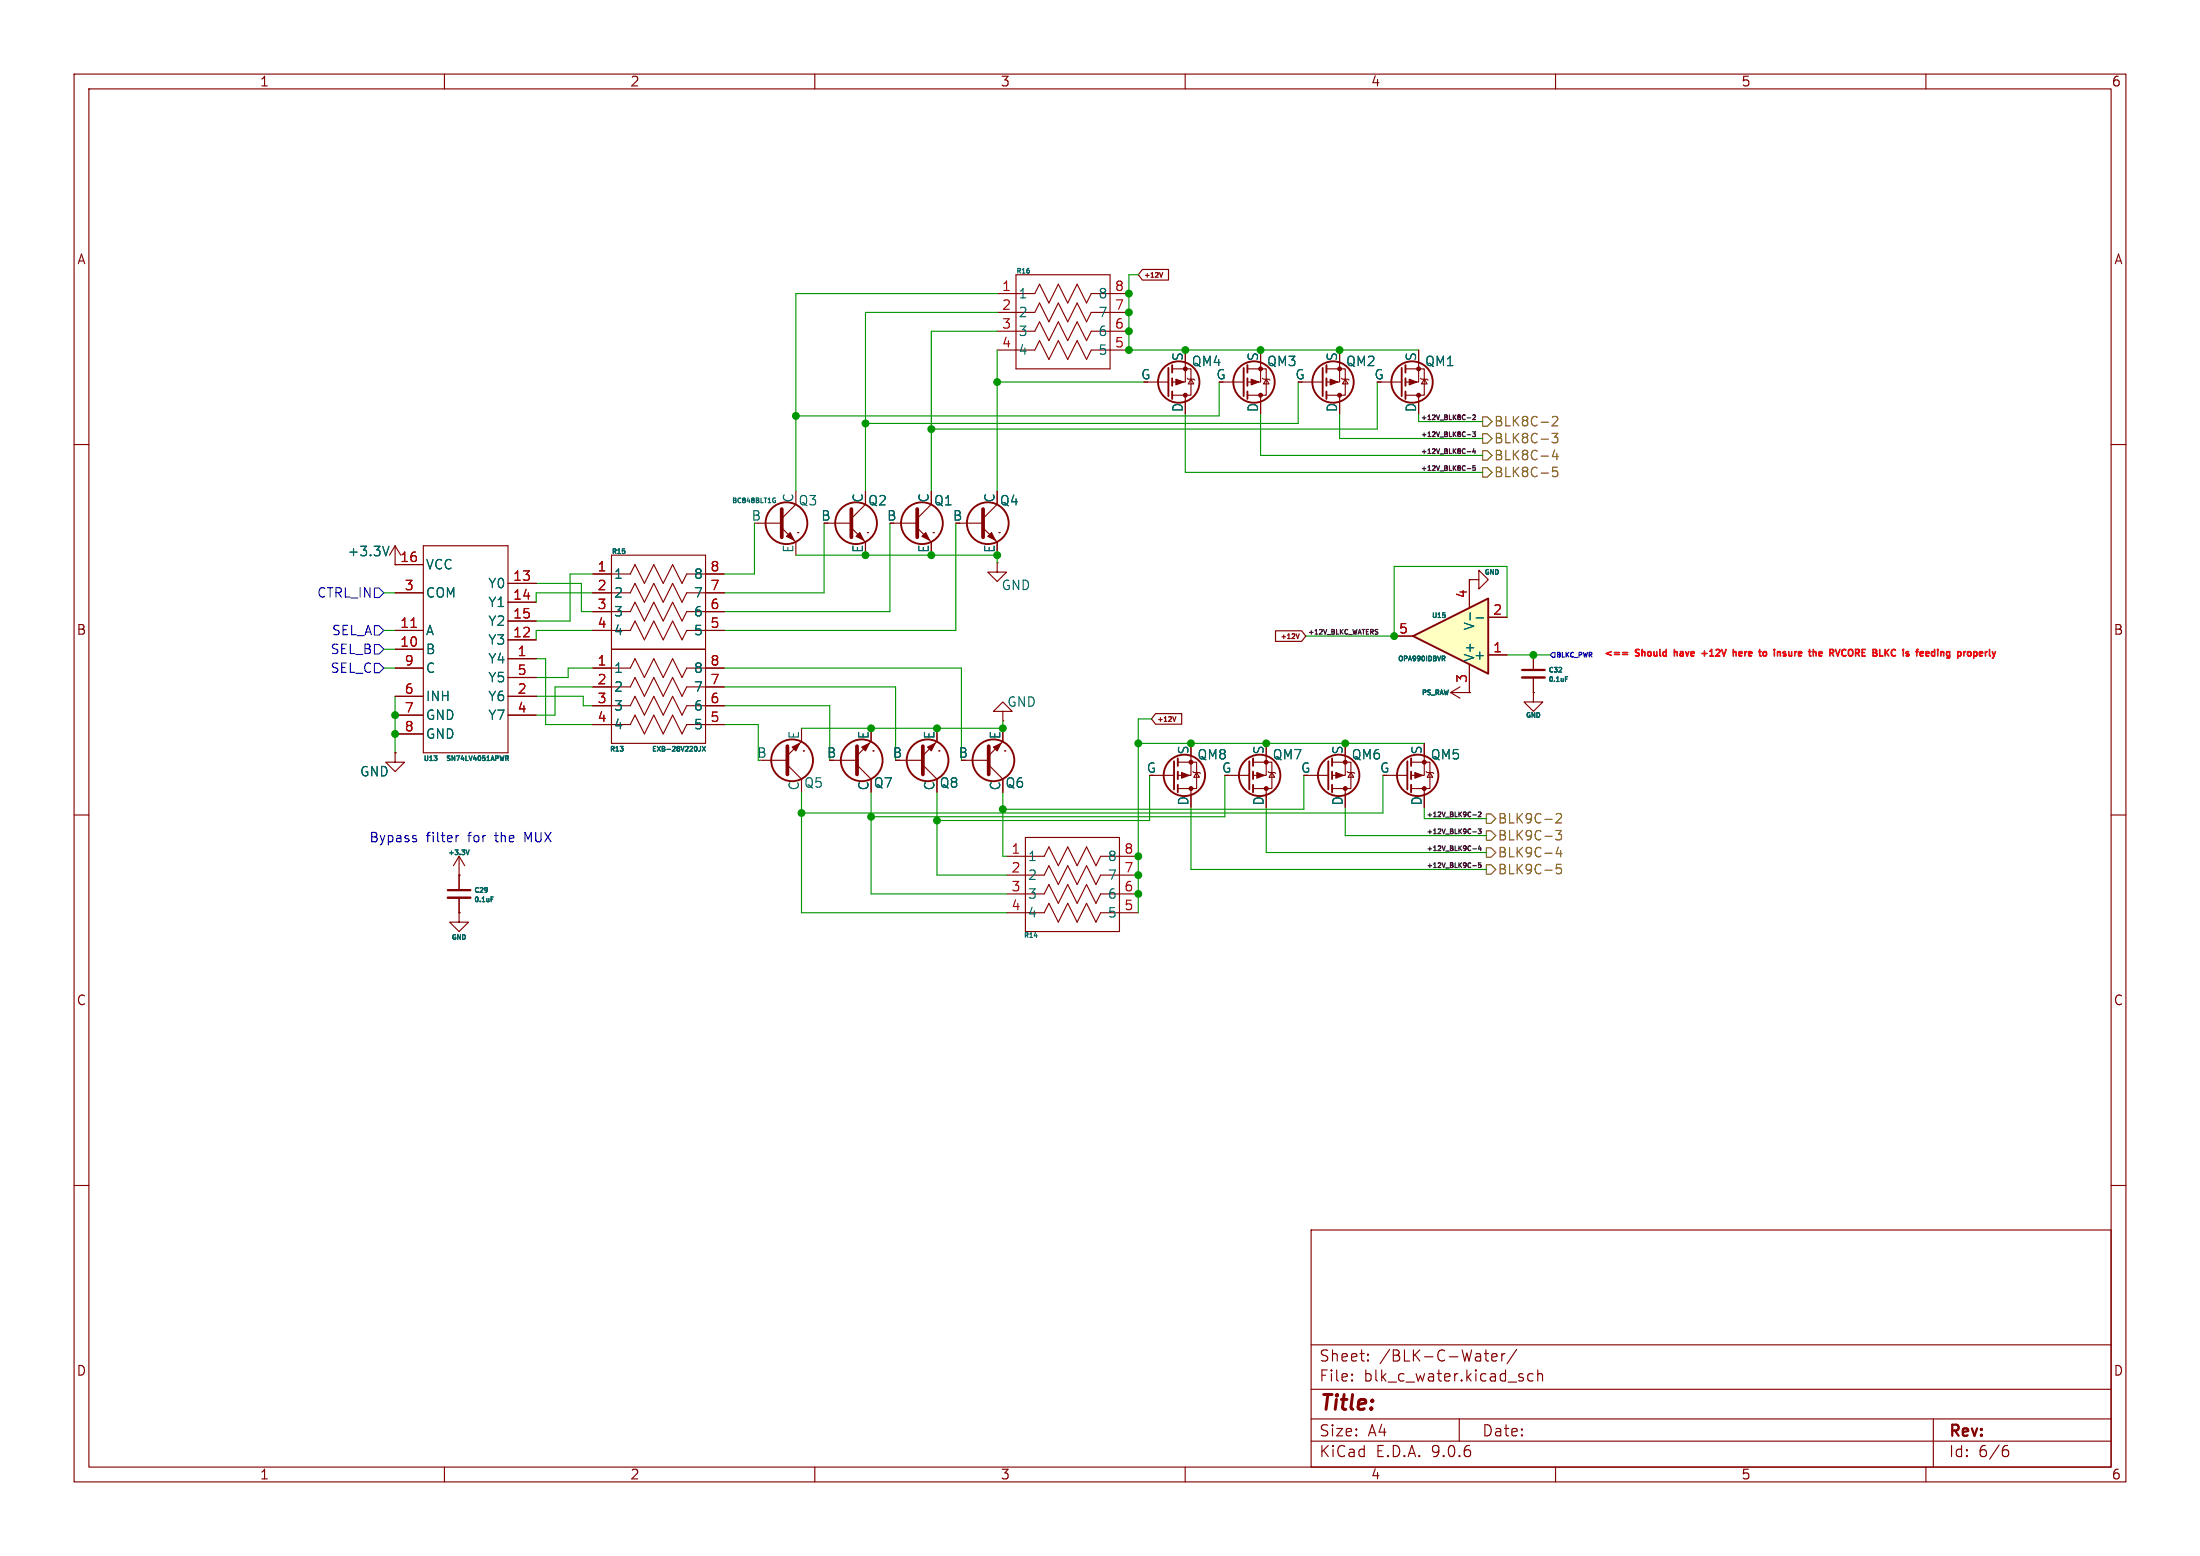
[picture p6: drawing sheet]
<svg xmlns="http://www.w3.org/2000/svg" width="297mm" height="210mm" viewBox="0 0 297 210" stroke-linecap="round" stroke-linejoin="round" font-family="sans-serif">
<g fill="none" stroke="#840000" stroke-width=".15">
<path d="M10 10h277v190h-277zM12 12h273v186h-273zM60 10v2M110 10v2M160 10v2M210 10v2M260 10v2M134.6 39.6h5.1l.6-1.2 1.3 2.5 1.3-2.5 1.2 2.5 1.3-2.5 1.3 2.5 .6-1.3h5.1M137.2 37.1h12.7v12.7h-12.7zM134.6 42.2h5.1l.6-1.3 1.3 2.5 1.3-2.5 1.2 2.5 1.3-2.5 1.3 2.5 .6-1.2h5.1M134.6 44.7h5.1l.6-1.3 1.3 2.6 1.3-2.6 1.2 2.6 1.3-2.6 1.3 2.6 .6-1.3h5.1M134.6 47.2h5.1l.6-1.2 1.3 2.5 1.3-2.5 1.2 2.5 1.3-2.5 1.3 2.5 .6-1.3h5.1"/>
<path d="M154.9 51.6h2.8M158.2 49.8h2.6v3.5h-2.6M160 49v2.6h-1.8M160 53.3v.8M160.3 51.1l.1 .1h.8l.1 .1M160.8 51.2l.4 .6h-.8zM165.1 51.6h2.8M168.4 49.8h2.5v3.5h-2.5M170.2 49v2.6h-1.8M170.2 53.3v.8M170.4 51.1l.2 .1h.7l.1 .1M170.9 51.2l.4 .6h-.7z"/>
<path d="M175.8 51.6h2.8M179.1 49.8h2.5v3.5h-2.5M180.8 49v2.6h-1.7M180.8 53.3v.8M181.1 51.1l.1 .1h.8l.1 .1M181.6 51.2l.4 .6h-.8zM186.4 51.6h2.8M189.7 49.8h2.6v3.5h-2.6M191.5 49v2.6h-1.8M191.5 53.3v.8M191.8 51.1l.1 .1h.8l.1 .1M192.3 51.2l.4 .6h-.8z"/>
<path d="M10 60h2M53.3 76.2h3.8M57.1 73.7h11.5v27.9h-11.5zM68.6 78.7h3.8M80 77.5h5.1l.6-1.3 1.3 2.5 1.3-2.5 1.2 2.5 1.3-2.5 1.3 2.5 .6-1.2h5.1M82.5 74.9h12.7v25.4h-12.7zM102.4 70.6h3.1M105.5 71.2l1.9 2M107.4 68.1l-1.9 1.9M107.7 71.9h.1M111.8 70.6h3.1M114.9 71.2l1.9 2"/>
<path d="M116.8 68.1l-1.9 1.9M117.1 71.9h.1M120.6 70.6h3.2M123.8 71.2l1.9 2M125.7 68.1l-1.9 1.9M126 71.9h.1M129.5 70.6h3.2M132.7 71.2l1.9 2M134.6 75.9v1.3h1.3l-1.3 1.3-1.3-1.3h1.3M134.6 75.9h.1M134.6 68.1l-1.9 1.9M134.9 71.9h.1"/>
<path d="M198.4 78.2h1.2v-1.2l1.3 1.2-1.3 1.3v-1.3M198.4 78.2h.1M285 60h2M53.3 90.2h3.8M53.3 87.6h3.8M53.3 80h3.8M53.3 85.1h3.8M53.3 94h3.8M53.3 96.5h3.8M53.3 99.1h3.8M68.6 94h3.8M68.6 96.5h3.8"/>
<path d="M68.6 81.3h3.8M68.6 83.8h3.8M68.6 86.4h3.8M68.6 88.9h3.8M68.6 91.4h3.8M80 90.2h5.1l.6-1.3 1.3 2.5 1.3-2.5 1.2 2.5 1.3-2.5 1.3 2.5 .6-1.2h5.1M80 92.7h5.1l.6-1.3 1.3 2.6 1.3-2.6 1.2 2.6 1.3-2.6 1.3 2.6 .6-1.3h5.1M80 95.3h5.1l.6-1.3 1.3 2.5 1.3-2.5 1.2 2.5 1.3-2.5 1.3 2.5 .6-1.2h5.1M80 97.8h5.1l.6-1.3 1.3 2.6 1.3-2.6 1.2 2.6 1.3-2.6 1.3 2.6 .6-1.3h5.1M80 85.1h5.1l.6-1.3 1.3 2.6 1.3-2.6 1.2 2.6 1.3-2.6 1.3 2.6 .6-1.3h5.1M80 80h5.1l.6-1.3 1.3 2.6 1.3-2.6 1.2 2.6 1.3-2.6 1.3 2.6 .6-1.3h5.1M80 82.6h5.1l.6-1.3 1.3 2.5 1.3-2.5 1.2 2.5 1.3-2.5 1.3 2.5 .6-1.2h5.1"/>
<path d="M82.5 87.6h12.7M135.4 96h1.3l-1.3-1.3-1.3 1.3h1.3v1.3M135.4 97.3h.1M207 93.5v1.2h1.3l-1.3 1.3-1.3-1.3h1.3M207 93.5h.1M207 88.4v2M207 91.4v2.1M10 110h2M103.1 102.6h3.2M106.3 103.3l1.9 1.9M108.2 100.1l-1.9 1.9M108.5 101.3h.1"/>
<path d="M112.5 102.6h3.2M115.7 103.3l1.9 1.9M117.6 100.1l-1.9 1.9M117.9 101.3h.1M121.4 102.6h3.2M124.6 103.3l1.9 1.9M126.5 100.1l-1.9 1.9M126.7 101.3h.1M130.3 102.6h3.2M133.5 103.3l1.9 1.9M135.4 100.1l-1.9 1.9M135.6 101.3h.1"/>
<path d="M135.9 115.6h5.1l.6-1.3 1.3 2.5 1.2-2.5 1.3 2.5 1.3-2.5 1.3 2.5 .6-1.2h5.1M135.9 118.1h5.1l.6-1.3 1.3 2.6 1.2-2.6 1.3 2.6 1.3-2.6 1.3 2.6 .6-1.3h5.1M138.4 113h12.7v12.7h-12.7zM176.5 104.6h2.8M179.8 102.9h2.6v3.5h-2.6M181.6 102.1v2.5h-1.8M181.6 106.4v.8M181.9 104.1l.1 .2h.8l.1 .1M182.4 104.3l.4 .6h-.8zM285 110h2M135.9 120.7h5.1l.6-1.3 1.3 2.5 1.2-2.5 1.3 2.5 1.3-2.5 1.3 2.5 .6-1.2h5.1M135.9 123.2h5.1l.6-1.3 1.3 2.6 1.2-2.6 1.3 2.6 1.3-2.6 1.3 2.6 .6-1.3h5.1"/>
<path d="M10 160h2M177 166h108v32h-108zM285 160h2M60 198v2M110 198v2M160 198v2M177 194.5h108M177 191.5h108M177 187.5h108M177 181.5h108M182.5 186.3h.1l-.1 .1M182.5 186.3v.1"/>
<path d="M182.5 185.5v.1M182.5 185.5h.1l-.1 .1M184.7 183.6v.1M184.7 183.6h-.1l.1 .1M184.7 182.8v.1M184.7 182.8h-.1l.1 .1M197 191.5v3M200.4 182.7h.6M200.6 182.2v1.3l.1 .1 .3 .1M201.4 183.2l.7-.1-.1-.3-.4-.1-.2 .2 .1 .7 .1 .1 .4-.1M202.7 182.7v1M203.2 182.7l-.3 .1-.2 .2"/>
<path d="M204.7 182.1l-1.2 2M207 185.5l-.5-.1-.3 .3v.4l.2 .2 .1 .1 .5-.1M207.6 185.5a.37 .37 0 0 1 .6 .1v.8M207.6 184.9v1.5M210 198v2M260 198v2M261 191.5v6.5M270.6 195.7h.4l.2 .3-.1 .5-.2 .1h-.3M271 195.1l-.4 .1"/>
</g>
<path d="M105.5 68.7v3.8M114.9 68.7v3.8M123.8 68.7v3.8M132.7 68.7v3.8M106.3 100.7v3.8M115.7 100.7v3.8M124.6 100.7v3.8M133.5 100.7v3.8" fill="none" stroke="#840000" stroke-width=".51"/>
<g fill="none" stroke="#840000" stroke-width=".25">
<path d="M157.7 49.7v3.8M158.2 49.3v1M158.2 51.1v1M158.2 52.8v1M167.9 49.7v3.8M168.4 49.3v1M168.4 51.1v1M168.4 52.8v1M178.6 49.7v3.8M179.1 49.3v1M179.1 51.1v1M179.1 52.8v1"/>
<path d="M189.2 49.7v3.8M189.7 49.3v1M189.7 51.1v1M189.7 52.8v1M179.3 102.7v3.9M179.8 102.4v1M179.8 104.1v1.1M179.8 105.9v1"/>
<circle cx="159.1" cy="51.6" r="2.79"/>
<circle cx="169.3" cy="51.6" r="2.79"/>
<circle cx="180" cy="51.6" r="2.79"/>
<circle cx="190.6" cy="51.6" r="2.79"/>
<circle cx="106.2" cy="70.6" r="2.82"/>
<circle cx="115.6" cy="70.6" r="2.82"/>
<circle cx="124.5" cy="70.6" r="2.82"/>
<circle cx="133.3" cy="70.6" r="2.82"/>
<circle cx="106.9" cy="102.6" r="2.82"/>
<circle cx="116.3" cy="102.6" r="2.82"/>
<circle cx="125.2" cy="102.6" r="2.82"/>
<circle cx="134.1" cy="102.6" r="2.82"/>
<circle cx="180.7" cy="104.6" r="2.79"/>
</g>
<g fill="#840000" stroke="#840000" stroke-width=".15">
<path d="M116.1 71.9l.5 1-1-.5z"/>
<path d="M158.7 51.2l1.1 .4-1.1 .3z"/>
<path d="M124.5 72.4l.5-.5 .5 1z"/>
<path d="M133.3 72.4l.6-.5 .5 1z"/>
<path d="M168.9 51.2l1 .4-1 .3z"/>
<path d="M125.2 100.8l1-.5-.5 1z"/>
<path d="M116.3 100.8l1-.5-.5 1z"/>
<path d="M106.9 100.8l1-.5-.5 1z"/>
<path d="M134.1 100.8l1-.5-.5 1z"/>
<path d="M106.2 72.4l.5-.5 .5 1z"/>
<path d="M180.3 104.3l1.1 .3-1.1 .4z"/>
<path d="M190.2 51.2l1.1 .4-1.1 .3z"/>
<path d="M179.6 51.2l1 .4-1 .3z"/>
<circle cx="160" cy="53.3" r=".25"/>
<circle cx="160" cy="49.8" r=".25"/>
<circle cx="170.2" cy="53.3" r=".25"/>
<circle cx="170.2" cy="49.8" r=".25"/>
<circle cx="181.6" cy="106.4" r=".25"/>
<circle cx="181.6" cy="102.9" r=".25"/>
<circle cx="191.5" cy="53.3" r=".25"/>
<circle cx="191.5" cy="49.8" r=".25"/>
<circle cx="180.8" cy="53.3" r=".25"/>
<circle cx="180.8" cy="49.8" r=".25"/>
</g>
<g fill="none" stroke="#006464" stroke-width=".15">
<path d="M104.4 67.2h.3M104.6 67.6h.1v.2h-.3M210.4 90.7h.4M210.8 90.1v.2M211.3 91.6h.2M211.3 91.3h.3M58.6 102h.4l-.2 .3M59 102.3v.3M68.3 102h.2l.1 .1v.2h-.3M68.4 102.3l.2 .3M94.6 100.7l-.1 .6-.2 .1M94.8 100.7l.4 .7"/>
<path d="M95.2 100.7l-.4 .7M139.6 126.3h.4"/>
</g>
<path d="M55.5 84.7h.7" fill="none" stroke="#a90000" stroke-width=".15"/>
<path d="M205.5 90.4h3" fill="none" stroke="#840000" stroke-width=".3"/>
<path d="M205.5 91.4h3" fill="none" stroke="#840000" stroke-width=".33"/>
<path d="M190.8 85.9l10.1-5.1v10.1z" fill="#ffffc2"/>
<g fill="none" stroke="#840000" stroke-width=".25">
<path d="M190.8 85.9l10.1-5.1v10.1zM158.5 102.7v3.9M159 102.4v1M159 104.1v1.1M159 105.9v1M168.7 102.7v3.9M169.2 102.4v1M169.2 104.1v1.1M169.2 105.9v1M190 102.7v3.9M190.5 102.4v1M190.5 104.1v1.1"/>
<path d="M190.5 105.9v1"/>
<circle cx="159.9" cy="104.6" r="2.79"/>
<circle cx="170.1" cy="104.6" r="2.79"/>
<circle cx="191.4" cy="104.6" r="2.79"/>
</g>
<g fill="none" stroke="#840000" stroke-width=".15">
<path d="M53.3 76.2h.1M53.3 73.7l-.7 1.2M53.3 73.7l.8 1.2M53.3 73.7v2.5M53.3 76.2h3.8M68.6 78.7h3.8M80 77.5h2.5M95.2 77.5h2.6M198.4 78.2h.1M198.4 78.2v3.8M53.3 90.2h3.8M53.3 80h3.8"/>
<path d="M53.3 85.1h3.8M53.3 87.6h3.8M53.3 94h3.8M53.3 96.5h3.8M53.3 99.1h3.8M68.6 94h3.8M68.6 96.5h3.8M68.6 81.3h3.8M68.6 83.8h3.8M68.6 86.4h3.8M68.6 88.9h3.8M68.6 91.4h3.8"/>
<path d="M80 90.2h2.5M80 92.7h2.5M80 95.3h2.5M80 97.8h2.5M80 80h2.5M80 82.6h2.5M80 85.1h2.5M95.2 90.2h2.6M95.2 92.7h2.6M95.2 95.3h2.6M95.2 97.8h2.6M95.2 80h2.6"/>
<path d="M95.2 82.6h2.6M95.2 85.1h2.6M188.2 85.9h2.6M195.8 93.5l1.3 .7M195.8 93.5h2.6M197.1 92.7l-1.3 .8M198.4 93.5h.1M198.4 89.7v3.8M200.9 88.4h2.6M200.9 83.3h2.6M207 93.5h.1M207 88.4v2"/>
<path d="M207 91.4v2.1M53.3 101.6v1.3h1.3l-1.3 1.2-1.2-1.2h1.2M53.3 101.6h.1M62 118.1h.1M62 115.6l-.8 1.2M62 115.6l.7 1.2M62 115.6v4.5M155.7 104.6h2.8M159 102.9h2.5v3.5h-2.5M160.8 102.1v2.5h-1.8M160.8 106.4v.8M161 104.1l.2 .2h.7l.2 .1"/>
<path d="M161.5 104.3l.4 .6h-.7zM165.9 104.6h2.8M169.2 102.9h2.5v3.5h-2.5M170.9 102.1v2.5h-1.7M170.9 106.4v.8M171.2 104.1l.1 .2h.8l.1 .1M171.7 104.3l.4 .6h-.8zM187.2 104.6h2.8M190.5 102.9h2.5v3.5h-2.5M192.3 102.1v2.5h-1.8M192.3 106.4v.8M192.5 104.1l.2 .2h.7l.1 .1"/>
<path d="M193 104.3l.4 .6h-.7zM62 123.2v1.3h1.2l-1.2 1.2-1.3-1.2h1.3M62 123.2h.1M62 121.2v2"/>
</g>
<g fill="none" stroke="#006464" stroke-width=".15">
<path d="M52.5 73.7l-.4 1.3M194.7 88.6h.2l.2 .1-.1 .2h-.3M194.9 88.9l.2 .3M195.1 83v.3M198.5 82.7v1M199.3 83.4h1M210.4 90.7h.4M210.8 90.1v.2M211.3 91.6h.2M211.3 91.3h.3M58.6 102h.4l-.2 .3M59 102.3v.3"/>
<path d="M62.9 114.7l.2 .6 .2-.6M68.3 102h.2l.1 .1v.2h-.3M68.4 102.3l.2 .3M94.6 100.7l-.1 .6-.2 .1M94.8 100.7l.4 .7M95.2 100.7l-.4 .7M66.3 121.4h.2M66.3 121.1h.3"/>
</g>
<path d="M60.5 120.1h3" fill="none" stroke="#840000" stroke-width=".3"/>
<path d="M60.5 121.2h3" fill="none" stroke="#840000" stroke-width=".33"/>
<g fill="#840000" stroke="#840000" stroke-width=".15">
<path d="M191 104.3l1 .3-1 .4z"/>
<path d="M159.5 104.3l1 .3-1 .4z"/>
<path d="M169.7 104.3l1 .3-1 .4z"/>
<circle cx="192.3" cy="106.4" r=".25"/>
<circle cx="192.3" cy="102.9" r=".25"/>
<circle cx="160.8" cy="106.4" r=".25"/>
<circle cx="160.8" cy="102.9" r=".25"/>
<circle cx="170.9" cy="106.4" r=".25"/>
<circle cx="170.9" cy="102.9" r=".25"/>
</g>
<path d="M50.5 79.4h.7l.6 .6-.6 .6h-.7zM50.5 87h.7l.6 .6-.6 .7h-.7zM50.5 84.5h.7l.6 .6-.6 .6h-.7zM50.5 89.5h.7l.6 .7-.6 .6h-.7z" fill="none" stroke="#010cff" stroke-width=".15"/>
<path d="M209.6 88.1h.3v.6h-.3l-.3-.3z" fill="none" stroke="#0500ff" stroke-width=".16"/>
<g fill="none" stroke="#725600" stroke-width=".15">
<path d="M200.2 58.5h.6l.6 .7-.6 .6h-.6zM200.2 56.3h.6l.6 .6-.6 .6h-.6zM209.5 58.5h.8l-.4 .5 .3 .1v.5l-.1 .2h-.4l-.2-.2M209.6 56.3l.2-.1h.3l.1 .1 .1 .3-.1 .1-.7 .8h.8M200.2 63.1h.6l.6 .7-.6 .6h-.6zM200.2 60.8h.6l.6 .7-.6 .6h-.6zM209.9 60.7l-.3 .9h.8M210.2 61.2v.8M210.2 63.1h-.6v.6l.2-.2 .4 .1 .1 .2-.1 .4-.1 .1h-.3l-.2-.1M200.7 109.9h.6l.6 .6-.6 .6h-.6zM200.7 112.1h.6l.6 .7-.6 .6h-.6zM200.7 114.4h.6l.6 .7-.6 .6h-.6z"/>
<path d="M200.7 116.7h.6l.6 .6-.6 .7h-.6zM210 112.1h.8l-.4 .5 .3 .1v.5l-.1 .2h-.4l-.2-.2M210.1 109.9l.2-.1h.3l.1 .1 .1 .3-.1 .1-.7 .8h.8M210.4 114.3l-.3 .9h.8M210.7 114.8v.8M210.7 116.7h-.6v.6l.2-.2 .4 .1 .1 .2-.1 .4-.1 .1h-.3l-.2-.1"/>
</g>
<path d="M154.2 36.4h3.6v1.4h-3.6l-.5-.7zM157 36.8l-.2 .6M156 96.3h3.5v1.4h-3.5l-.6-.7zM158.7 96.7l-.2 .7M172.2 85.1h3.5l.6 .8-.6 .7h-3.5zM175 85.5l.2 .7 .2-.7" fill="none" stroke="#840000" stroke-width=".16"/>
<g fill="none" stroke="#0f0f0f" stroke-width=".15">
<path d="M198.1 58.7h.5M198.1 56.4h.5M198.8 58.3h.4l-.2 .2 .2 .1v.3h-.4M198.8 56.1l.3-.1 .1 .2-.4 .4h.4M198.1 61h.5M198.1 63.3h.5M199 60.5l-.2 .5h.4M199.1 60.8v.4M199.2 62.9h-.3l-.1 .3 .3-.1 .1 .3h-.4M185.9 85h.1M185.9 85.3v.3M198.8 116.8h.5"/>
<path d="M198.8 114.6h.5M198.8 110h.5M198.8 112.3h.5M199.6 111.9h.3l-.2 .2 .2 .1v.3h-.3M199.6 109.7l.2-.1 .1 .2-.3 .4h.3M199.7 114.1l-.1 .5h.4M199.9 114.4v.4M199.9 116.5h-.3v.3l.3-.1v.3h-.3"/>
</g>
<g fill="none" stroke="#009600" stroke-width=".15">
<path d="M134.6 39.6h-27.2v26.7M153.7 37.1h-1.3v10.1h39.1M134.6 47.2v19.1M134.6 51.6h19.8M134.6 42.2h-17.8v24.1M134.6 44.7h-8.9v21.6M160 55.9v7.9h40.2M164.6 51.6v4.5h-57.2M170.2 55.9v5.6h30M175.3 51.6v5.6h-58.5M180.8 55.9v3.3h19.4M185.9 51.6v6.3h-60.2"/>
<path d="M191.5 56.9h8.7M72.4 78.7h6.1v3.9h1.5M80 77.5h-3v6.3h-4.6M101.9 70.6v6.9h-4.1M107.4 74.9h27.2v1M111.3 70.6v9.4h-13.5M120.1 70.6v12h-22.3M129 70.6v14.5h-31.2M51.8 90.2h1.5M51.8 85.1h1.5M51.8 87.6h1.5M51.8 80h1.5"/>
<path d="M53.3 94v7.6M72.4 88.9h1.3v8.9h6.3M72.4 94h6.3v1.3h1.3M80 90.2h-3.3v1.2h-4.3M80 85.1h-7.6v1.3M80 92.7h-5.1v3.8h-2.5M80 80h-7.6v1.3M97.8 90.2h32v12.4M97.8 97.8h4.6v4.8M97.8 92.7h23.1v9.9M97.8 95.3h14.2v7.3M135.4 97.3v1h-27.2"/>
<path d="M155.4 97h-1.7v26.2M203.5 83.3v-6.8h-15.3v9.4h-11.9M203.5 88.4h5.8M108.2 106.9v16.3h27.7M117.6 106.9v13.8h18.3M126.5 106.9v11.2h9.4M135.4 106.9v8.7h.5M153.7 100.3h38.6M155.2 104.6v6.1h-28.7M160.8 109v8.3h39.9M165.4 104.6v5.6h-47.8M170.9 109v6.1h29.8"/>
<path d="M176 104.6v4.6h-40.6M181.6 109v3.8h19.1M186.7 104.6v5.1h-78.5M192.3 109v1.5h8.4"/>
</g>
<path d="M56.1 113.2l.1 .2-.1 .2M56.1 112.8h.1M61.6 112.8v.8M61.9 112.8h-.2l-.1 .2" fill="none" stroke="#0000c2" stroke-width=".15"/>
<g fill="none" stroke="#ff030a" stroke-width=".22">
<path d="M219.1 88.1h.6M219.1 88.3h.6M226 87.7v.8M226.3 87.9l-.3 .1M229.8 88.2h.6M230.1 87.9v.6M234 88h.3l.1 .5M235.2 88.1l-.1-.2-.3 .2v.4h.3M235.2 88.2h-.4M241.1 88.3v.2M241.5 87.9v.5l.2 .1M249.6 87.8l.1-.1a.3 .3 0 0 1 .4 .2v.3a.3 .3 0 0 1-.3 .4 .3 .3 0 0 1-.3-.4z"/>
<path d="M261.1 87.9h-.2l-.1 .2v.4h.3M262.8 88.4l.2 .1h.2M263.2 88l-.2-.1-.2 .2M263.2 87.9v.8l-.2 .1h-.2M268.6 87.7v.7l.1 .1M269 87.9l.2 .6M269.2 88.5l-.2 .3M269.4 87.9l-.2 .6"/>
</g>
<path d="M55.5 84.7h.7" fill="none" stroke="#a90000" stroke-width=".15"/>
<g fill="#009600" stroke="#009600" stroke-width=".15">
<circle cx="107.4" cy="56.1" r=".46"/>
<circle cx="116.8" cy="57.2" r=".46"/>
<circle cx="134.6" cy="74.9" r=".46"/>
<circle cx="125.7" cy="57.9" r=".46"/>
<circle cx="116.8" cy="74.9" r=".46"/>
<circle cx="117.6" cy="110.2" r=".46"/>
<circle cx="108.2" cy="109.7" r=".46"/>
<circle cx="126.5" cy="110.7" r=".46"/>
<circle cx="135.4" cy="109.2" r=".46"/>
<circle cx="135.4" cy="98.3" r=".46"/>
<circle cx="117.6" cy="98.3" r=".46"/>
<circle cx="126.5" cy="98.3" r=".46"/>
<circle cx="125.7" cy="74.9" r=".46"/>
<circle cx="134.6" cy="51.6" r=".46"/>
<circle cx="153.7" cy="100.3" r=".46"/>
<circle cx="153.7" cy="115.6" r=".46"/>
<circle cx="152.4" cy="44.7" r=".46"/>
<circle cx="152.4" cy="47.2" r=".46"/>
<circle cx="170.2" cy="47.2" r=".46"/>
<circle cx="160" cy="47.2" r=".46"/>
<circle cx="180.8" cy="47.2" r=".46"/>
<circle cx="152.4" cy="39.6" r=".46"/>
<circle cx="152.4" cy="42.2" r=".46"/>
<circle cx="53.3" cy="96.5" r=".46"/>
<circle cx="53.3" cy="99.1" r=".46"/>
<circle cx="170.9" cy="100.3" r=".46"/>
<circle cx="160.8" cy="100.3" r=".46"/>
<circle cx="153.7" cy="118.1" r=".46"/>
<circle cx="153.7" cy="120.7" r=".46"/>
<circle cx="181.6" cy="100.3" r=".46"/>
<circle cx="207" cy="88.4" r=".46"/>
<circle cx="188.2" cy="85.9" r=".46"/>
</g>
<text font-size="2.8" fill="#840000" x="178" y="190.9">Title:</text>
<g font-size="2.1" fill="#840000">
<text x="178" y="184">Sheet:</text>
<text x="186.2" y="184">/BLK-C-Water/</text>
<text x="178" y="186.7">File:</text>
<text x="184.1" y="186.7">blk_c_water.kicad_sch</text>
<text x="178" y="196.9">KiCad</text>
<text x="178" y="194.1">Size:</text>
<text x="184.7" y="194.1">A4</text>
<text x="185.7" y="196.9">E.D.A.</text>
<text x="193.3" y="196.9">9.0.6</text>
<text x="200" y="194.1">Date:</text>
<text x="263" y="194.3">Rev:</text>
<text x="263" y="196.9">Id:</text>
<text x="267.1" y="196.9">6/6</text>
</g>
<g font-size="1.8" fill="#840000">
<text x="35" y="11.9">1</text>
<text x="85" y="11.9">2</text>
<text x="135" y="11.9">3</text>
<text x="185" y="11.9">4</text>
<text x="235" y="11.9">5</text>
<text x="285" y="11.9">6</text>
<text x="10.3" y="35.9">A</text>
<text x="285.3" y="35.9">A</text>
<text x="10.3" y="85.9">B</text>
<text x="285.3" y="85.9">B</text>
<text x="10.3" y="135.9">C</text>
<text x="285.3" y="135.9">C</text>
<text x="10.3" y="185.9">D</text>
<text x="285.3" y="185.9">D</text>
<text x="35" y="199.9">1</text>
<text x="85" y="199.9">2</text>
<text x="135" y="199.9">3</text>
<text x="185" y="199.9">4</text>
<text x="235" y="199.9">5</text>
<text x="285" y="199.9">6</text>
</g>
<g font-size="1.8" fill="#a90000">
<text x="135.2" y="39.4">1</text>
<text x="135.2" y="41.9">2</text>
<text x="150.4" y="39.4">8</text>
<text x="150.4" y="41.9">7</text>
<text x="135.2" y="44.5">3</text>
<text x="135.2" y="47">4</text>
<text x="150.4" y="44.5">6</text>
<text x="150.4" y="47">5</text>
<text x="53.9" y="75.9">16</text>
<text x="80.6" y="77.2">1</text>
<text x="95.8" y="77.2">8</text>
<text x="54.5" y="79.8">3</text>
<text x="69.2" y="78.5">13</text>
<text x="69.2" y="81">14</text>
<text x="69.2" y="83.6">15</text>
<text x="80.6" y="79.8">2</text>
<text x="80.6" y="82.3">3</text>
<text x="95.8" y="79.8">7</text>
<text x="95.8" y="82.3">6</text>
<text x="198.1" y="80.8" transform="rotate(-90 198.1 80.8)">4</text>
<text x="201.5" y="83.1">2</text>
<text x="53.9" y="84.8">11</text>
<text x="53.9" y="87.4">10</text>
<text x="54.5" y="89.9">9</text>
<text x="69.2" y="86.1">12</text>
<text x="69.8" y="88.6">1</text>
<text x="80.6" y="89.9">1</text>
<text x="80.6" y="84.8">4</text>
<text x="95.8" y="89.9">8</text>
<text x="95.8" y="84.8">5</text>
<text x="188.8" y="85.6">5</text>
<text x="201.5" y="88.1">1</text>
<text x="54.5" y="93.7">6</text>
<text x="69.8" y="91.2">5</text>
<text x="69.8" y="93.7">2</text>
<text x="80.6" y="92.5">2</text>
<text x="80.6" y="95">3</text>
<text x="95.8" y="92.5">7</text>
<text x="95.8" y="95">6</text>
<text x="198.1" y="92.3" transform="rotate(-90 198.1 92.3)">3</text>
<text x="54.5" y="96.3">7</text>
<text x="54.5" y="98.8">8</text>
<text x="69.8" y="96.3">4</text>
<text x="80.6" y="97.5">4</text>
<text x="95.8" y="97.5">5</text>
<text x="136.5" y="115.3">1</text>
<text x="136.5" y="117.9">2</text>
<text x="151.7" y="115.3">8</text>
<text x="151.7" y="117.9">7</text>
<text x="136.5" y="120.4">3</text>
<text x="136.5" y="122.9">4</text>
<text x="151.7" y="120.4">6</text>
<text x="151.7" y="122.9">5</text>
</g>
<g font-size="1.8" fill="#006464">
<text x="137.4" y="40.5">1</text>
<text x="148.2" y="40.5">8</text>
<text x="137.4" y="43">2</text>
<text x="137.4" y="45.6">3</text>
<text x="148.2" y="43">7</text>
<text x="148.2" y="45.6">6</text>
<text x="137.4" y="48.1">4</text>
<text x="148.2" y="48.1">5</text>
<text x="153.9" y="51.3">G</text>
<text x="159.8" y="48.8" transform="rotate(-90 159.8 48.8)">S</text>
<text x="160.8" y="49.6">QM4</text>
<text x="164.1" y="51.3">G</text>
<text x="169.9" y="48.8" transform="rotate(-90 169.9 48.8)">S</text>
<text x="171" y="49.6">QM3</text>
<text x="174.8" y="51.3">G</text>
<text x="180.6" y="48.8" transform="rotate(-90 180.6 48.8)">S</text>
<text x="181.6" y="49.6">QM2</text>
<text x="185.4" y="51.3">G</text>
<text x="191.3" y="48.8" transform="rotate(-90 191.3 48.8)">S</text>
<text x="192.3" y="49.6">QM1</text>
<text x="159.8" y="55.7" transform="rotate(-90 159.8 55.7)">D</text>
<text x="169.9" y="55.7" transform="rotate(-90 169.9 55.7)">D</text>
<text x="180.6" y="55.7" transform="rotate(-90 180.6 55.7)">D</text>
<text x="191.3" y="55.7" transform="rotate(-90 191.3 55.7)">D</text>
<text x="101.4" y="70.4">B</text>
<text x="107.2" y="67.9" transform="rotate(-90 107.2 67.9)">C</text>
<text x="107.7" y="68.4">Q3</text>
<text x="110.8" y="70.4">B</text>
<text x="116.6" y="67.9" transform="rotate(-90 116.6 67.9)">C</text>
<text x="117.1" y="68.4">Q2</text>
<text x="119.7" y="70.4">B</text>
<text x="125.5" y="67.9" transform="rotate(-90 125.5 67.9)">C</text>
<text x="126" y="68.4">Q1</text>
<text x="128.5" y="70.4">B</text>
<text x="134.4" y="67.9" transform="rotate(-90 134.4 67.9)">C</text>
<text x="134.9" y="68.4">Q4</text>
<text x="46.8" y="75.3">+3.3V</text>
<text x="57.4" y="77.1">VCC</text>
<text x="107.2" y="74.7" transform="rotate(-90 107.2 74.7)">E</text>
<text x="116.6" y="74.7" transform="rotate(-90 116.6 74.7)">E</text>
<text x="125.5" y="74.7" transform="rotate(-90 125.5 74.7)">E</text>
<text x="134.4" y="74.7" transform="rotate(-90 134.4 74.7)">E</text>
<text x="57.4" y="80.9">COM</text>
<text x="65.8" y="79.6">Y0</text>
<text x="65.8" y="82.1">Y1</text>
<text x="82.8" y="78.3">1</text>
<text x="82.8" y="80.9">2</text>
<text x="82.8" y="83.4">3</text>
<text x="93.6" y="78.3">8</text>
<text x="93.6" y="80.9">7</text>
<text x="93.6" y="83.4">6</text>
<text x="135.1" y="79.9">GND</text>
<text x="57.4" y="86">A</text>
<text x="57.4" y="88.5">B</text>
<text x="65.8" y="84.7">Y2</text>
<text x="65.8" y="87.2">Y3</text>
<text x="65.8" y="89.8">Y4</text>
<text x="82.8" y="86">4</text>
<text x="93.6" y="86">5</text>
<text x="198.9" y="89.3">+</text>
<text x="199.2" y="89.4" transform="rotate(-90 199.2 89.4)">V+</text>
<text x="199.2" y="85.2" transform="rotate(-90 199.2 85.2)">V-</text>
<text x="57.4" y="91">C</text>
<text x="57.4" y="94.8">INH</text>
<text x="65.8" y="92.3">Y5</text>
<text x="65.8" y="94.8">Y6</text>
<text x="82.8" y="91">1</text>
<text x="82.8" y="93.6">2</text>
<text x="93.6" y="91">8</text>
<text x="93.6" y="93.6">7</text>
<text x="135.9" y="95.6">GND</text>
<text x="57.4" y="97.4">GND</text>
<text x="57.4" y="99.9">GND</text>
<text x="65.8" y="97.4">Y7</text>
<text x="82.8" y="96.1">3</text>
<text x="82.8" y="98.7">4</text>
<text x="93.6" y="96.1">6</text>
<text x="93.6" y="98.7">5</text>
<text x="107.9" y="99.9" transform="rotate(-90 107.9 99.9)">E</text>
<text x="117.3" y="99.9" transform="rotate(-90 117.3 99.9)">E</text>
<text x="126.2" y="99.9" transform="rotate(-90 126.2 99.9)">E</text>
<text x="135.1" y="99.9" transform="rotate(-90 135.1 99.9)">E</text>
<text x="160.5" y="101.9" transform="rotate(-90 160.5 101.9)">S</text>
<text x="170.7" y="101.9" transform="rotate(-90 170.7 101.9)">S</text>
<text x="181.4" y="101.9" transform="rotate(-90 181.4 101.9)">S</text>
<text x="192" y="101.9" transform="rotate(-90 192 101.9)">S</text>
<text x="48.5" y="105">GND</text>
<text x="107.9" y="106.8" transform="rotate(-90 107.9 106.8)">C</text>
<text x="108.5" y="106.5">Q5</text>
<text x="111.5" y="102.4">B</text>
<text x="117.3" y="106.8" transform="rotate(-90 117.3 106.8)">C</text>
<text x="117.9" y="106.5">Q7</text>
<text x="120.4" y="102.4">B</text>
<text x="126.2" y="106.8" transform="rotate(-90 126.2 106.8)">C</text>
<text x="126.8" y="106.5">Q8</text>
<text x="129.3" y="102.4">B</text>
<text x="135.1" y="106.8" transform="rotate(-90 135.1 106.8)">C</text>
<text x="135.6" y="106.5">Q6</text>
<text x="154.7" y="104.4">G</text>
<text x="161.6" y="102.7">QM8</text>
<text x="164.9" y="104.4">G</text>
<text x="171.7" y="102.7">QM7</text>
<text x="175.5" y="104.4">G</text>
<text x="182.4" y="102.7">QM6</text>
<text x="186.2" y="104.4">G</text>
<text x="193" y="102.7">QM5</text>
<text x="160.5" y="108.8" transform="rotate(-90 160.5 108.8)">D</text>
<text x="170.7" y="108.8" transform="rotate(-90 170.7 108.8)">D</text>
<text x="181.4" y="108.8" transform="rotate(-90 181.4 108.8)">D</text>
<text x="192" y="108.8" transform="rotate(-90 192 108.8)">D</text>
<text x="138.7" y="116.4">1</text>
<text x="138.7" y="119">2</text>
<text x="149.5" y="116.4">8</text>
<text x="149.5" y="119">7</text>
<text x="138.7" y="121.5">3</text>
<text x="138.7" y="124.1">4</text>
<text x="149.5" y="121.5">6</text>
<text x="149.5" y="124.1">5</text>
</g>
<g font-size="1.8" fill="#725600">
<text x="201.6" y="57.8">BLK8C-2</text>
<text x="201.6" y="64.6">BLK8C-5</text>
<text x="201.6" y="62.3">BLK8C-4</text>
<text x="201.6" y="60">BLK8C-3</text>
<text x="202.1" y="111.4">BLK9C-2</text>
<text x="202.1" y="113.6">BLK9C-3</text>
<text x="202.1" y="115.9">BLK9C-4</text>
<text x="202.1" y="118.2">BLK9C-5</text>
</g>
<g font-size="1.8" fill="#010cff">
<text x="42.7" y="80.9">CTRL_IN</text>
<text x="44.5" y="88.5">SEL_B</text>
<text x="44.7" y="86">SEL_A</text>
<text x="44.5" y="91">SEL_C</text>
</g>
<text font-size="1.8" fill="#009600" x="102.1" y="102.4">B</text>
<g font-size="1.8" fill="#0000c2">
<text x="49.8" y="113.9">Bypass</text>
<text x="57.6" y="113.9">filter</text>
<text x="63.3" y="113.9">for</text>
<text x="67.2" y="113.9">the</text>
<text x="71.3" y="113.9">MUX</text>
</g>
<g font-size="1.2" fill="#ff030a">
<text x="216.4" y="88.9">&lt;==</text>
<text x="220.9" y="88.9">Should</text>
<text x="226.6" y="88.9">have</text>
<text x="230.8" y="88.9">+12V</text>
<text x="235.5" y="88.9">here</text>
<text x="239.5" y="88.9">to</text>
<text x="242" y="88.9">insure</text>
<text x="247.3" y="88.9">the</text>
<text x="250.5" y="88.9">RVCORE</text>
<text x="256.8" y="88.9">BLKC</text>
<text x="261.4" y="88.9">is</text>
<text x="263.7" y="88.9">feeding</text>
</g>
<g font-size=".9" fill="#006464">
<text x="137.1" y="37.1">R16</text>
<text x="98.7" y="68.1">BC848BLT1G</text>
<text x="82.5" y="75">R15</text>
<text x="200.3" y="77.8">GND</text>
<text x="193.2" y="83.6">U15</text>
<text x="188.6" y="89.4">OPA990IDBVR</text>
<text x="191.8" y="94">PS_RAW</text>
<text x="208.9" y="91">C32</text>
<text x="208.9" y="92.2">0.1uF</text>
<text x="82.2" y="101.6">R13</text>
<text x="87.9" y="101.6">EXB-28V220JX</text>
<text x="205.9" y="97.1">GND</text>
<text x="57.1" y="102.9">U13</text>
<text x="60.1" y="102.9">SN74LV4051APWR</text>
<text x="60.4" y="115.6">+3.3V</text>
<text x="63.9" y="120.7">C29</text>
<text x="63.9" y="122">0.1uF</text>
<text x="60.8" y="127">GND</text>
<text x="138.1" y="126.8">R14</text>
</g>
<g font-size=".9" fill="#840000">
<text x="154.4" y="37.7">+12V</text>
<text x="172.7" y="86.5">+12V</text>
<text x="156.2" y="97.6">+12V</text>
</g>
<g font-size=".9" fill="#0f0f0f">
<text x="191.8" y="59">+12V_BLK8C-3</text>
<text x="191.8" y="61.3">+12V_BLK8C-4</text>
<text x="191.8" y="63.6">+12V_BLK8C-5</text>
<text x="176.5" y="85.7">+12V_BLKC_WATERS</text>
<text x="192.5" y="110.3">+12V_BLK9C-2</text>
<text x="192.5" y="112.6">+12V_BLK9C-3</text>
<text x="192.5" y="117.2">+12V_BLK9C-5</text>
<text x="192.5" y="114.9">+12V_BLK9C-4</text>
</g>
<text font-size=".9" fill="#009600" x="191.8" y="56.7">+12V_BLK8C-2</text>
<text font-size=".9" fill="#0500ff" x="210" y="88.9">BLKC_PWR</text>
</svg>
